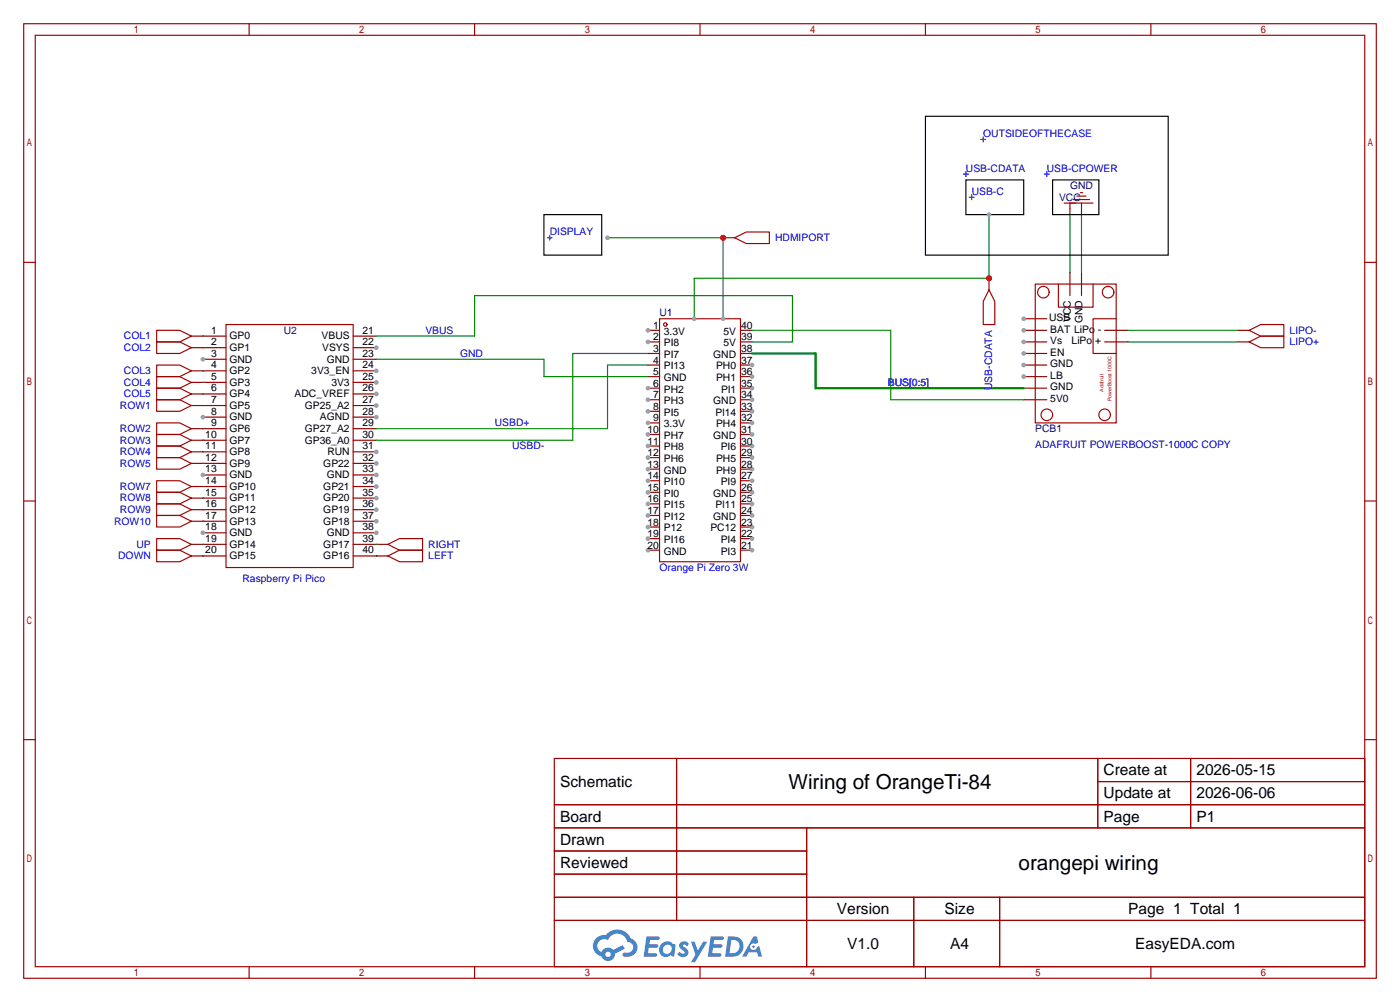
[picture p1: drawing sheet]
<svg xmlns="http://www.w3.org/2000/svg" width="308mm" height="220mm" viewBox="0 0 308 220" stroke-linecap="round" stroke-linejoin="round" font-family="sans-serif">
<g fill="none" stroke="#a10000" stroke-width=".25">
<path d="M5.2 5.2h297.2v209.6h-297.2zM7.7 7.7h292.1v204.5h-292.1zM54.7 5.2v2.5M104.3 5.2v2.5M153.8 5.2v2.5M203.3 5.2v2.5M252.9 5.2v2.5M5.2 57.6h2.5M299.8 57.6h2.6M5.2 110h2.5M299.8 110h2.6M5.2 162.4h2.5"/>
<path d="M121.8 166.5h178v45.7h-178zM121.8 176.7h178M148.7 166.5v35.6M241.2 166.5v15.2M241.2 171.6h58.6M261.6 166.5v15.2M299.8 162.4h2.6M121.8 181.7h178M121.8 186.8h55.4M121.8 197h178M121.8 191.9h55.4M177.2 181.7v30.5"/>
<path d="M200.8 197v15.2M219.6 197v15.2M54.7 212.2v2.6M104.3 212.2v2.6M121.8 202.1h178M153.8 212.2v2.6M203.3 212.2v2.6M252.9 212.2v2.6"/>
</g>
<g fill="#5487ff">
<path d="M149.5 206.9a1.3 1.3 0 0 1 1.9 .3l-.4 .6a.54 .54 0 0 0-1-.2l.2 .2a1.28 1.28 0 0 1 .8 2 1.53 1.53 0 0 1-2.2-.3l.5-.6 .8 .5a.31 .31 0 0 0 .3-.3 .31 .31 0 0 0-.2-.4 1.12 1.12 0 0 1-.7-1.8z"/>
<path d="M151.8 206.7h.8l.7 2 1.2-2h.9l-2.7 4.5h-.9l1-1.6z"/>
<path d="M142 205.5h2.3a.46 .46 0 0 1 .5 .1 .46 .46 0 0 1 .1 .5l-.3 .2h-1.8l-.1 1h1.6a.4 .4 0 0 1 .3 .4 .4 .4 0 0 1-.4 .4h-1.6l-.2 1.2 1.4-.1a.46 .46 0 0 1 .5 .1 .46 .46 0 0 1 .1 .5l-.4 .2h-2.6z"/>
<path d="M156.1 205.5h2.3a.47 .47 0 0 1 .5 .1 .47 .47 0 0 1 .1 .5l-.3 .2h-1.8l-.1 1h1.6a.4 .4 0 0 1 .4 .4 .4 .4 0 0 1-.5 .4h-1.6l-.2 1.1h1.4a.46 .46 0 0 1 .5 .1 .46 .46 0 0 1 .1 .5l-.4 .2h-2.6z"/>
<path d="M165.5 205.6h.8l.3 1.3-.6 .3a.75 .75 0 0 0-1.1 .3 .75 .75 0 0 0 .5 1.1 .75 .75 0 0 0 .9-.7l.5-.3 .6 2.4h-.8l-.3-.9h-1.8l-.5 .9h-1z"/>
<path d="M159.9 205.6l-.6 4.4h1.4a2.27 2.27 0 0 0 2.7-2.3 2.27 2.27 0 0 0-2.7-2.1zM160.7 206.3a1.5 1.5 0 0 1 1.8 1.6 1.5 1.5 0 0 1-1.9 1.3h-.3z"/>
<path d="M145.4 207.2a1.6 1.6 0 0 0-.4 2.3 1.6 1.6 0 0 0 2.3 .2l.8 .3 .3-2.4-.1-.3-.5-.1a1.58 1.58 0 0 0-2.4 0zM146 207.7a.98 .98 0 0 1 1.6 .4 .98 .98 0 0 1-1.1 1.3 .94 .94 0 0 1-.9-.7 .94 .94 0 0 1 .4-1z"/>
<path d="M131 206a2.37 2.37 0 0 0 1.1 4 1.54 1.54 0 0 0 1.8 1 1.54 1.54 0 0 0 1.2-1.6l2.2-1.1-.5-.8-2.1 1a1.57 1.57 0 0 0-2.6 .5 1.5 1.5 0 0 1-.7-2.1 1.5 1.5 0 0 1 2.2-.5 2.23 2.23 0 0 1 2.3-1.4 2.23 2.23 0 0 1 2 1.8 1.16 1.16 0 0 1 1.2 1.1 1.16 1.16 0 0 1-1.1 1.2h-.7a.47 .47 0 0 0-.5 .4 .47 .47 0 0 0 .4 .5 2.17 2.17 0 0 0 2.5-.9 2.17 2.17 0 0 0-.4-2.7l-.7-.4a3.2 3.2 0 0 0-5.5-.7l-1.1 .1zM133 209.5a.6 .6 0 0 1 1.2 0 .6 .6 0 0 1-1.2 0z"/>
<circle cx="165.6" cy="207.8" r=".28"/>
</g>
<g fill="none" stroke="#a10000" stroke-width=".25">
<path d="M144.9 70h17.8v53.3h-17.8z"/>
<circle cx="146.2" cy="71.2" r=".38"/>
</g>
<path d="M142.4 72.5h2.5" fill="none" stroke="#870000" stroke-width=".25"/>
<circle cx="142.4" cy="72.5" r=".51" fill="#999"/>
<path d="M142.4 75.1h2.5" fill="none" stroke="#870000" stroke-width=".25"/>
<circle cx="142.4" cy="75.1" r=".51" fill="#999"/>
<path d="M142.4 77.6h2.5M142.4 80.1h2.5M142.4 82.7h2.5M142.4 85.2h2.5" fill="none" stroke="#870000" stroke-width=".25"/>
<circle cx="142.4" cy="85.2" r=".51" fill="#999"/>
<path d="M142.4 87.8h2.5" fill="none" stroke="#870000" stroke-width=".25"/>
<circle cx="142.4" cy="87.8" r=".51" fill="#999"/>
<path d="M142.4 90.3h2.5" fill="none" stroke="#870000" stroke-width=".25"/>
<circle cx="142.4" cy="90.3" r=".51" fill="#999"/>
<path d="M142.4 92.8h2.5" fill="none" stroke="#870000" stroke-width=".25"/>
<circle cx="142.4" cy="92.8" r=".51" fill="#999"/>
<path d="M142.4 95.4h2.5" fill="none" stroke="#870000" stroke-width=".25"/>
<circle cx="142.4" cy="95.4" r=".51" fill="#999"/>
<path d="M142.4 97.9h2.5" fill="none" stroke="#870000" stroke-width=".25"/>
<circle cx="142.4" cy="97.9" r=".51" fill="#999"/>
<path d="M142.4 100.5h2.5" fill="none" stroke="#870000" stroke-width=".25"/>
<circle cx="142.4" cy="100.5" r=".51" fill="#999"/>
<path d="M142.4 103h2.5" fill="none" stroke="#870000" stroke-width=".25"/>
<circle cx="142.4" cy="103" r=".51" fill="#999"/>
<path d="M142.4 105.5h2.5" fill="none" stroke="#870000" stroke-width=".25"/>
<circle cx="142.4" cy="105.5" r=".51" fill="#999"/>
<path d="M142.4 108.1h2.5" fill="none" stroke="#870000" stroke-width=".25"/>
<circle cx="142.4" cy="108.1" r=".51" fill="#999"/>
<path d="M142.4 110.6h2.5" fill="none" stroke="#870000" stroke-width=".25"/>
<circle cx="142.4" cy="110.6" r=".51" fill="#999"/>
<path d="M142.4 113.2h2.5" fill="none" stroke="#870000" stroke-width=".25"/>
<circle cx="142.4" cy="113.2" r=".51" fill="#999"/>
<path d="M142.4 115.7h2.5" fill="none" stroke="#870000" stroke-width=".25"/>
<circle cx="142.4" cy="115.7" r=".51" fill="#999"/>
<path d="M142.4 118.2h2.5" fill="none" stroke="#870000" stroke-width=".25"/>
<circle cx="142.4" cy="118.2" r=".51" fill="#999"/>
<path d="M142.4 120.8h2.5" fill="none" stroke="#870000" stroke-width=".25"/>
<circle cx="142.4" cy="120.8" r=".51" fill="#999"/>
<path d="M162.7 120.8h2.5" fill="none" stroke="#870000" stroke-width=".25"/>
<circle cx="165.2" cy="120.8" r=".51" fill="#999"/>
<path d="M162.7 118.2h2.5" fill="none" stroke="#870000" stroke-width=".25"/>
<circle cx="165.2" cy="118.2" r=".51" fill="#999"/>
<path d="M162.7 115.7h2.5" fill="none" stroke="#870000" stroke-width=".25"/>
<circle cx="165.2" cy="115.7" r=".51" fill="#999"/>
<path d="M162.7 113.2h2.5" fill="none" stroke="#870000" stroke-width=".25"/>
<circle cx="165.2" cy="113.2" r=".51" fill="#999"/>
<path d="M162.7 110.6h2.5" fill="none" stroke="#870000" stroke-width=".25"/>
<circle cx="165.2" cy="110.6" r=".51" fill="#999"/>
<path d="M162.7 108.1h2.5" fill="none" stroke="#870000" stroke-width=".25"/>
<circle cx="165.2" cy="108.1" r=".51" fill="#999"/>
<path d="M162.7 105.5h2.5" fill="none" stroke="#870000" stroke-width=".25"/>
<circle cx="165.2" cy="105.5" r=".51" fill="#999"/>
<path d="M162.7 103h2.5" fill="none" stroke="#870000" stroke-width=".25"/>
<circle cx="165.2" cy="103" r=".51" fill="#999"/>
<path d="M162.7 100.5h2.5" fill="none" stroke="#870000" stroke-width=".25"/>
<circle cx="165.2" cy="100.5" r=".51" fill="#999"/>
<path d="M162.7 97.9h2.5" fill="none" stroke="#870000" stroke-width=".25"/>
<circle cx="165.2" cy="97.9" r=".51" fill="#999"/>
<path d="M162.7 95.4h2.5" fill="none" stroke="#870000" stroke-width=".25"/>
<circle cx="165.2" cy="95.4" r=".51" fill="#999"/>
<path d="M162.7 92.8h2.5" fill="none" stroke="#870000" stroke-width=".25"/>
<circle cx="165.2" cy="92.8" r=".51" fill="#999"/>
<path d="M162.7 90.3h2.5" fill="none" stroke="#870000" stroke-width=".25"/>
<circle cx="165.2" cy="90.3" r=".51" fill="#999"/>
<path d="M162.7 87.8h2.5" fill="none" stroke="#870000" stroke-width=".25"/>
<circle cx="165.2" cy="87.8" r=".51" fill="#999"/>
<path d="M162.7 85.2h2.5" fill="none" stroke="#870000" stroke-width=".25"/>
<circle cx="165.2" cy="85.2" r=".51" fill="#999"/>
<path d="M162.7 82.7h2.5" fill="none" stroke="#870000" stroke-width=".25"/>
<circle cx="165.2" cy="82.7" r=".51" fill="#999"/>
<path d="M162.7 80.1h2.5" fill="none" stroke="#870000" stroke-width=".25"/>
<circle cx="165.2" cy="80.1" r=".51" fill="#999"/>
<path d="M162.7 77.6h2.5M162.7 75.1h2.5M162.7 72.5h2.5M224.9 72.5h5.1" fill="none" stroke="#870000" stroke-width=".25"/>
<circle cx="224.9" cy="72.5" r=".51" fill="#999"/>
<path d="M224.9 80.1h5.1" fill="none" stroke="#870000" stroke-width=".25"/>
<circle cx="224.9" cy="80.1" r=".51" fill="#999"/>
<path d="M224.9 77.6h5.1" fill="none" stroke="#870000" stroke-width=".25"/>
<circle cx="224.9" cy="77.6" r=".51" fill="#999"/>
<path d="M224.9 82.7h5.1" fill="none" stroke="#870000" stroke-width=".25"/>
<circle cx="224.9" cy="82.7" r=".51" fill="#999"/>
<path d="M224.9 75.1h5.1" fill="none" stroke="#870000" stroke-width=".25"/>
<circle cx="224.9" cy="75.1" r=".51" fill="#999"/>
<path d="M235.1 59.8v5.1M237.6 59.8v5.1M224.9 70h5.1M224.9 87.8h5.1" fill="none" stroke="#870000" stroke-width=".25"/>
<circle cx="224.9" cy="70" r=".51" fill="#999"/>
<path d="M235.1 45.8v1.3M237.6 44.6v2.5M242.7 75.1h5.1M242.7 72.5h5.1M271.9 75.1h2.5M271.9 72.5h2.5M224.9 85.2h5.1" fill="none" stroke="#870000" stroke-width=".25"/>
<g fill="none" stroke="#a10000" stroke-width=".25">
<path d="M233.8 44.6h6.4M235.1 44.6v1.2M235.8 43.8h3.6M236.6 43.1h2M237.4 42.3h.5M227.5 62.4h17.7v30.4h-17.7zM232.5 62.4v5h7.7v-5M245.2 70h-5v7.6h5M274.4 72.5l2.6-1.3h5.1v2.6h-5.1zM274.4 75.1l2.6-1.3h5.1v2.5h-5.1z"/>
<circle cx="229.2" cy="64.1" r="1.27"/>
<circle cx="243.5" cy="64.1" r="1.27"/>
<circle cx="230" cy="91.1" r="1.27"/>
<circle cx="242.7" cy="91.1" r="1.27"/>
</g>
<path d="M133.5 52.2h25.4v17.8M235.1 47.1v12.7M237.6 47.1v12.7M165.2 72.5h30.5v15.3h29.2M247.8 72.5h24.1M247.8 75.1h24.1" fill="none" stroke="#008700" stroke-width=".25"/>
<path d="M165.2 77.6h14v7.6h45.7" fill="none" stroke="#008700" stroke-width=".51"/>
<path d="M231.3 39.5h10.1v7.6h-10.1zM119.5 47.1h12.7v8.9h-12.7z" fill="none" stroke="#000" stroke-width=".25"/>
<path d="M229.5 38.2h1M230 37.7v1" fill="none" stroke="#00f" stroke-width=".25"/>
<circle cx="158.9" cy="52.2" r=".63" fill="#c00"/>
<g fill="#999">
<circle cx="158.9" cy="70" r=".51"/>
<circle cx="133.5" cy="52.2" r=".51"/>
</g>
<path d="M158.9 52.2h2.5" fill="none" stroke="#870000" stroke-width=".25"/>
<circle cx="158.9" cy="52.2" r=".63" fill="#c00"/>
<path d="M161.4 52.2l2.6-1.3h5v2.6h-5z" fill="none" stroke="#a10000" stroke-width=".25"/>
<path d="M120.3 52.2h1M120.8 51.7v1M213 43.3h1M213.5 42.8v1" fill="none" stroke="#00f" stroke-width=".25"/>
<path d="M212.2 39.5h12.7v7.6h-12.7z" fill="none" stroke="#000" stroke-width=".25"/>
<path d="M217.3 47.1v14h-64.8v8.9" fill="none" stroke="#008700" stroke-width=".25"/>
<circle cx="217.3" cy="61.1" r=".63" fill="#c00"/>
<g fill="#999">
<circle cx="152.5" cy="70" r=".51"/>
<circle cx="217.3" cy="47.1" r=".51"/>
</g>
<path d="M217.3 61.1v2.5" fill="none" stroke="#870000" stroke-width=".25"/>
<circle cx="217.3" cy="61.1" r=".63" fill="#c00"/>
<path d="M217.3 63.6l1.3 2.6v5h-2.6v-5z" fill="none" stroke="#a10000" stroke-width=".25"/>
<path d="M203.3 25.5h53.4v30.5h-53.4z" fill="none" stroke="#000" stroke-width=".25"/>
<path d="M211.7 38.2h1M212.2 37.7v1M215.5 30.6h1M216 30.1v1" fill="none" stroke="#00f" stroke-width=".25"/>
<path d="M44.6 73.8h5.1M44.6 76.3h5.1M44.6 78.9h5.1" fill="none" stroke="#870000" stroke-width=".25"/>
<circle cx="44.6" cy="78.9" r=".51" fill="#999"/>
<path d="M44.6 81.4h5.1M44.6 83.9h5.1M44.6 86.5h5.1M44.6 89h5.1M44.6 91.6h5.1" fill="none" stroke="#870000" stroke-width=".25"/>
<circle cx="44.6" cy="91.6" r=".51" fill="#999"/>
<path d="M44.6 94.1h5.1M44.6 96.6h5.1M44.6 99.2h5.1M44.6 101.7h5.1M44.6 104.3h5.1" fill="none" stroke="#870000" stroke-width=".25"/>
<circle cx="44.6" cy="104.3" r=".51" fill="#999"/>
<path d="M44.6 106.8h5.1M44.6 109.3h5.1M44.6 111.9h5.1M44.6 114.4h5.1M44.6 117h5.1" fill="none" stroke="#870000" stroke-width=".25"/>
<circle cx="44.6" cy="117" r=".51" fill="#999"/>
<path d="M77.6 73.8h5.1M77.6 76.3h5.1M44.6 119.5h5.1M44.6 122h5.1" fill="none" stroke="#870000" stroke-width=".25"/>
<circle cx="82.7" cy="76.3" r=".51" fill="#999"/>
<path d="M77.6 78.9h5.1M77.6 81.4h5.1" fill="none" stroke="#870000" stroke-width=".25"/>
<circle cx="82.7" cy="81.4" r=".51" fill="#999"/>
<path d="M77.6 83.9h5.1" fill="none" stroke="#870000" stroke-width=".25"/>
<circle cx="82.7" cy="83.9" r=".51" fill="#999"/>
<path d="M77.6 86.5h5.1" fill="none" stroke="#870000" stroke-width=".25"/>
<circle cx="82.7" cy="86.5" r=".51" fill="#999"/>
<path d="M77.6 89h5.1" fill="none" stroke="#870000" stroke-width=".25"/>
<circle cx="82.7" cy="89" r=".51" fill="#999"/>
<path d="M77.6 91.6h5.1" fill="none" stroke="#870000" stroke-width=".25"/>
<circle cx="82.7" cy="91.6" r=".51" fill="#999"/>
<path d="M77.6 94.1h5.1M77.6 96.6h5.1M77.6 99.2h5.1" fill="none" stroke="#870000" stroke-width=".25"/>
<circle cx="82.7" cy="99.2" r=".51" fill="#999"/>
<path d="M77.6 101.7h5.1" fill="none" stroke="#870000" stroke-width=".25"/>
<circle cx="82.7" cy="101.7" r=".51" fill="#999"/>
<path d="M77.6 104.3h5.1" fill="none" stroke="#870000" stroke-width=".25"/>
<circle cx="82.7" cy="104.3" r=".51" fill="#999"/>
<path d="M77.6 106.8h5.1" fill="none" stroke="#870000" stroke-width=".25"/>
<circle cx="82.7" cy="106.8" r=".51" fill="#999"/>
<path d="M77.6 109.3h5.1" fill="none" stroke="#870000" stroke-width=".25"/>
<circle cx="82.7" cy="109.3" r=".51" fill="#999"/>
<path d="M77.6 111.9h5.1" fill="none" stroke="#870000" stroke-width=".25"/>
<circle cx="82.7" cy="111.9" r=".51" fill="#999"/>
<path d="M77.6 114.4h5.1" fill="none" stroke="#870000" stroke-width=".25"/>
<circle cx="82.7" cy="114.4" r=".51" fill="#999"/>
<path d="M77.6 117h5.1" fill="none" stroke="#870000" stroke-width=".25"/>
<circle cx="82.7" cy="117" r=".51" fill="#999"/>
<g fill="none" stroke="#870000" stroke-width=".25">
<path d="M42 73.8h2.6M42 76.3h2.6M42 81.4h2.6M42 83.9h2.6M42 86.5h2.6M42 89h2.6M42 94.1h2.6M42 96.6h2.6M42 99.2h2.6M42 119.5h2.6M42 101.7h2.6M42 106.8h2.6"/>
<path d="M42 109.3h2.6M42 111.9h2.6M42 114.4h2.6M77.6 119.5h7.6M42 122h2.6M77.6 122h7.6"/>
</g>
<g fill="none" stroke="#a10000" stroke-width=".25">
<path d="M34.4 72.5h5.1l2.5 1.3-2.5 1.3h-5.1zM34.4 75.1h5.1l2.5 1.2-2.5 1.3h-5.1zM49.7 71.2h27.9v53.4h-27.9zM34.4 80.1h5.1l2.5 1.3-2.5 1.3h-5.1zM34.4 82.7h5.1l2.5 1.2-2.5 1.3h-5.1zM34.4 85.2h5.1l2.5 1.3-2.5 1.3h-5.1zM34.4 87.8h5.1l2.5 1.2-2.5 1.3h-5.1zM34.4 92.8h5.1l2.5 1.3-2.5 1.3h-5.1zM34.4 95.4h5.1l2.5 1.2-2.5 1.3h-5.1zM34.4 97.9h5.1l2.5 1.3-2.5 1.3h-5.1zM34.4 100.5h5.1l2.5 1.2-2.5 1.3h-5.1zM34.4 105.5h5.1l2.5 1.3-2.5 1.3h-5.1z"/>
<path d="M34.4 108.1h5.1l2.5 1.2-2.5 1.3h-5.1zM34.4 110.6h5.1l2.5 1.3-2.5 1.3h-5.1zM34.4 113.2h5.1l2.5 1.2-2.5 1.3h-5.1zM34.4 118.2h5.1l2.5 1.3-2.5 1.3h-5.1zM85.2 119.5l2.6-1.3h5v2.6h-5zM34.4 120.8h5.1l2.5 1.2-2.5 1.3h-5.1zM85.2 122l2.6-1.2h5v2.5h-5z"/>
</g>
<g fill="none" stroke="#008700" stroke-width=".25">
<path d="M44.6 73.8h.1M44.6 76.3h.1M82.7 73.8h21.6v-8.9h69.8v10.2h-8.9M82.7 78.9h36.8v3.8h22.9M142.4 77.6h-16.5v19h-43.2M44.6 81.4h.1M44.6 83.9h.1M44.6 86.5h.1M44.6 89h.1M44.6 94.1h.1M44.6 96.6h.1M44.6 99.2h.1"/>
<path d="M142.4 80.1h-8.9v14h-50.8M44.6 101.7h.1M44.6 106.8h.1M44.6 109.3h.1M44.6 111.9h.1M44.6 114.4h.1M44.6 119.5h.1M82.7 119.5h.1M44.6 122h.1M82.7 122h.1"/>
</g>
<g font-size="4.5">
<text x="173.2" y="173.3">Wiring of OrangeTi-84</text>
<text x="223.8" y="191.1">orangepi wiring</text>
</g>
<g font-size="3.4">
<text x="123.1" y="172.7">Schematic</text>
<text x="242.5" y="170.2">Create at</text>
<text x="262.9" y="170.2">2026-05-15</text>
<text x="242.5" y="175.3">Update at</text>
<text x="262.9" y="175.3">2026-06-06</text>
<text x="123.1" y="180.4">Board</text>
<text x="123.1" y="185.4">Drawn</text>
<text x="242.5" y="180.4">Page</text>
<text x="262.9" y="180.4">P1</text>
<text x="123.1" y="190.5">Reviewed</text>
<text x="183.9" y="200.7">Version</text>
<text x="207.5" y="200.7">Size</text>
<text x="247.9" y="200.7">Page 1 Total 1</text>
<text x="186.1" y="208.3">V1.0</text>
<text x="208.8" y="208.3">A4</text>
<text x="249.4" y="208.3">EasyEDA.com</text>
</g>
<g font-size="2.3" fill="#00f">
<text x="216" y="30.1">OUTSIDEOFTHECASE</text>
<text x="212.2" y="37.7">USB-CDATA</text>
<text x="230" y="37.7">USB-CPOWER</text>
<text x="213.5" y="42.8">USB-C</text>
<text x="120.8" y="51.7">DISPLAY</text>
<text x="170.3" y="52.9">HDMIPORT</text>
<text x="27.2" y="74.5">COL1</text>
<text x="27.2" y="77.1">COL2</text>
<text x="93.5" y="73.2">VBUS</text>
<text x="283.3" y="73.2">LIPO-</text>
<text x="283.3" y="75.8">LIPO+</text>
<text x="27.2" y="82.1">COL3</text>
<text x="101.1" y="78.3">GND</text>
<text x="26.3" y="89.8">ROW1</text>
<text x="27.2" y="84.7">COL4</text>
<text x="27.2" y="87.2">COL5</text>
<text x="195.1" y="84.7">BUS[0:5]</text>
<text x="218" y="85.6" transform="rotate(-90 218 85.6)">USB-CDATA</text>
<text x="26.3" y="94.8">ROW2</text>
<text x="108.7" y="93.6">USBD+</text>
<text x="26.3" y="97.4">ROW3</text>
<text x="26.3" y="99.9">ROW4</text>
<text x="112.5" y="98.6">USBD-</text>
<text x="227.5" y="98.4">ADAFRUIT POWERBOOST-1000C COPY</text>
<text x="26.3" y="102.5">ROW5</text>
<text x="26.3" y="107.5">ROW7</text>
<text x="26.3" y="110.1">ROW8</text>
<text x="26.3" y="112.6">ROW9</text>
<text x="25.1" y="115.2">ROW10</text>
<text x="26" y="122.8">DOWN</text>
<text x="30" y="120.2">UP</text>
<text x="94.1" y="122.8">LEFT</text>
<text x="94.1" y="120.2">RIGHT</text>
<text x="144.9" y="125.3">Orange Pi Zero 3W</text>
<text x="53.3" y="127.9">Raspberry Pi Pico</text>
</g>
<g font-size="2.3" fill="#000080">
<text x="235.1" y="41.5">GND</text>
<text x="232.7" y="44">VCC</text>
<text x="144.9" y="69.4">U1</text>
<text x="62.4" y="73.2">U2</text>
<text x="227.5" y="94.8">PCB1</text>
</g>
<g font-size="2.3">
<text x="230.5" y="70.5">USB</text>
<text x="235.3" y="70.7" transform="rotate(-90 235.3 70.7)">VCC</text>
<text x="237.8" y="71" transform="rotate(-90 237.8 71)">GND</text>
<text x="46.4" y="73.2">1</text>
<text x="46.4" y="75.8">2</text>
<text x="50.4" y="74.5">GP0</text>
<text x="50.4" y="77.1">GP1</text>
<text x="70.7" y="74.5">VBUS</text>
<text x="70.8" y="77.1">VSYS</text>
<text x="79.6" y="73.2">21</text>
<text x="79.6" y="75.8">22</text>
<text x="143.5" y="72.2">1</text>
<text x="143.5" y="74.7">2</text>
<text x="143.5" y="77.3">3</text>
<text x="145.8" y="73.5">3.3V</text>
<text x="145.8" y="76">PI8</text>
<text x="159" y="76">5V</text>
<text x="159" y="73.5">5V</text>
<text x="162.8" y="77.3">38</text>
<text x="162.8" y="74.7">39</text>
<text x="162.8" y="72.2">40</text>
<text x="230.8" y="73">BAT LiPo -</text>
<text x="230.8" y="75.6">Vs</text>
<text x="235.4" y="75.6">LiPo +</text>
<text x="46.4" y="78.3">3</text>
<text x="46.4" y="80.9">4</text>
<text x="46.4" y="83.4">5</text>
<text x="50.4" y="79.6">GND</text>
<text x="50.4" y="82.1">GP2</text>
<text x="68.4" y="82.1">3V3_EN</text>
<text x="71.8" y="79.6">GND</text>
<text x="79.6" y="78.3">23</text>
<text x="79.6" y="80.9">24</text>
<text x="79.6" y="83.4">25</text>
<text x="143.5" y="79.8">4</text>
<text x="143.5" y="82.4">5</text>
<text x="145.8" y="78.6">PI7</text>
<text x="145.8" y="81.1">PI13</text>
<text x="145.8" y="83.6">GND</text>
<text x="156.7" y="78.6">GND</text>
<text x="157.3" y="83.6">PH1</text>
<text x="157.3" y="81.1">PH0</text>
<text x="162.8" y="82.4">36</text>
<text x="162.8" y="79.8">37</text>
<text x="230.8" y="80.6">GND</text>
<text x="230.8" y="78.1">EN</text>
<text x="230.8" y="83.2">LB</text>
<text x="46.4" y="85.9">6</text>
<text x="46.4" y="88.5">7</text>
<text x="50.4" y="84.7">GP3</text>
<text x="50.4" y="87.2">GP4</text>
<text x="50.4" y="89.8">GP5</text>
<text x="64.7" y="87.2">ADC_VREF</text>
<text x="67" y="89.8">GP25_A2</text>
<text x="72.8" y="84.7">3V3</text>
<text x="79.6" y="85.9">26</text>
<text x="79.6" y="88.5">27</text>
<text x="143.5" y="84.9">6</text>
<text x="143.5" y="87.4">7</text>
<text x="143.5" y="90">8</text>
<text x="145.8" y="86.2">PH2</text>
<text x="145.8" y="88.7">PH3</text>
<text x="156.7" y="88.7">GND</text>
<text x="158.5" y="86.2">Pl1</text>
<text x="162.8" y="90">33</text>
<text x="162.8" y="87.4">34</text>
<text x="162.8" y="84.9">35</text>
<text x="230.8" y="88.3">5V0</text>
<text x="230.8" y="85.7">GND</text>
<text x="46.4" y="91">8</text>
<text x="46.4" y="93.6">9</text>
<text x="50.4" y="92.3">GND</text>
<text x="50.4" y="94.8">GP6</text>
<text x="67" y="94.8">GP27_A2</text>
<text x="70.3" y="92.3">AGND</text>
<text x="79.6" y="91">28</text>
<text x="79.6" y="93.6">29</text>
<text x="142.3" y="95.1">10</text>
<text x="143.5" y="92.5">9</text>
<text x="145.8" y="91.3">PI5</text>
<text x="145.8" y="93.8">3.3V</text>
<text x="157.2" y="91.3">Pl14</text>
<text x="157.3" y="93.8">PH4</text>
<text x="162.8" y="95.1">31</text>
<text x="162.8" y="92.5">32</text>
<text x="45.1" y="96.1">10</text>
<text x="45.1" y="98.6">11</text>
<text x="45.1" y="101.2">12</text>
<text x="50.4" y="97.4">GP7</text>
<text x="50.4" y="99.9">GP8</text>
<text x="67" y="97.4">GP36_A0</text>
<text x="71.9" y="99.9">RUN</text>
<text x="79.6" y="96.1">30</text>
<text x="79.6" y="98.6">31</text>
<text x="79.6" y="101.2">32</text>
<text x="142.3" y="97.6">11</text>
<text x="142.3" y="100.1">12</text>
<text x="145.8" y="96.3">PH7</text>
<text x="145.8" y="98.9">PH8</text>
<text x="145.8" y="101.4">PH6</text>
<text x="156.7" y="96.3">GND</text>
<text x="157.3" y="101.4">PH5</text>
<text x="158.3" y="98.9">PI6</text>
<text x="162.8" y="100.1">29</text>
<text x="162.8" y="97.6">30</text>
<text x="45.1" y="103.7">13</text>
<text x="45.1" y="106.3">14</text>
<text x="50.4" y="102.5">GP9</text>
<text x="50.4" y="105">GND</text>
<text x="50.4" y="107.5">GP10</text>
<text x="71" y="102.5">GP22</text>
<text x="71" y="107.5">GP21</text>
<text x="71.8" y="105">GND</text>
<text x="79.6" y="103.7">33</text>
<text x="79.6" y="106.3">34</text>
<text x="142.3" y="102.7">13</text>
<text x="142.3" y="105.2">14</text>
<text x="142.3" y="107.8">15</text>
<text x="145.8" y="104">GND</text>
<text x="145.8" y="106.5">PI10</text>
<text x="157.3" y="104">PH9</text>
<text x="158.3" y="106.5">PI9</text>
<text x="162.8" y="107.8">26</text>
<text x="162.8" y="105.2">27</text>
<text x="162.8" y="102.7">28</text>
<text x="45.1" y="108.8">15</text>
<text x="45.1" y="111.3">16</text>
<text x="45.1" y="113.9">17</text>
<text x="50.4" y="110.1">GP11</text>
<text x="50.4" y="112.6">GP12</text>
<text x="71" y="110.1">GP20</text>
<text x="71" y="112.6">GP19</text>
<text x="79.6" y="108.8">35</text>
<text x="79.6" y="111.3">36</text>
<text x="79.6" y="113.9">37</text>
<text x="142.3" y="110.3">16</text>
<text x="142.3" y="112.8">17</text>
<text x="145.8" y="109">PI0</text>
<text x="145.8" y="111.6">PI15</text>
<text x="156.7" y="109">GND</text>
<text x="157.2" y="111.6">Pl11</text>
<text x="162.8" y="112.8">24</text>
<text x="162.8" y="110.3">25</text>
<text x="45.1" y="116.4">18</text>
<text x="45.1" y="119">19</text>
<text x="50.4" y="115.2">GP13</text>
<text x="50.4" y="117.7">GND</text>
<text x="71" y="115.2">GP18</text>
<text x="71.8" y="117.7">GND</text>
<text x="79.6" y="116.4">38</text>
<text x="79.6" y="119">39</text>
<text x="142.3" y="115.4">18</text>
<text x="142.3" y="117.9">19</text>
<text x="145.8" y="114.1">PI12</text>
<text x="145.8" y="116.7">P12</text>
<text x="145.8" y="119.2">PI16</text>
<text x="156.1" y="116.7">PC12</text>
<text x="156.7" y="114.1">GND</text>
<text x="158.3" y="119.2">PI4</text>
<text x="162.8" y="117.9">22</text>
<text x="162.8" y="115.4">23</text>
<text x="45.1" y="121.5">20</text>
<text x="50.4" y="120.2">GP14</text>
<text x="50.4" y="122.8">GP15</text>
<text x="71" y="120.2">GP17</text>
<text x="71" y="122.8">GP16</text>
<text x="79.6" y="121.5">40</text>
<text x="142.3" y="120.5">20</text>
<text x="145.8" y="121.7">GND</text>
<text x="158.3" y="121.7">PI3</text>
<text x="162.8" y="120.5">21</text>
</g>
<g font-size="1.1" fill="#a00000">
<text x="242.4" y="86" transform="rotate(-90 242.4 86)">Adafruit</text>
<text x="244.2" y="88.1" transform="rotate(-90 244.2 88.1)">PowerBoost 1000C</text>
</g>
</svg>
